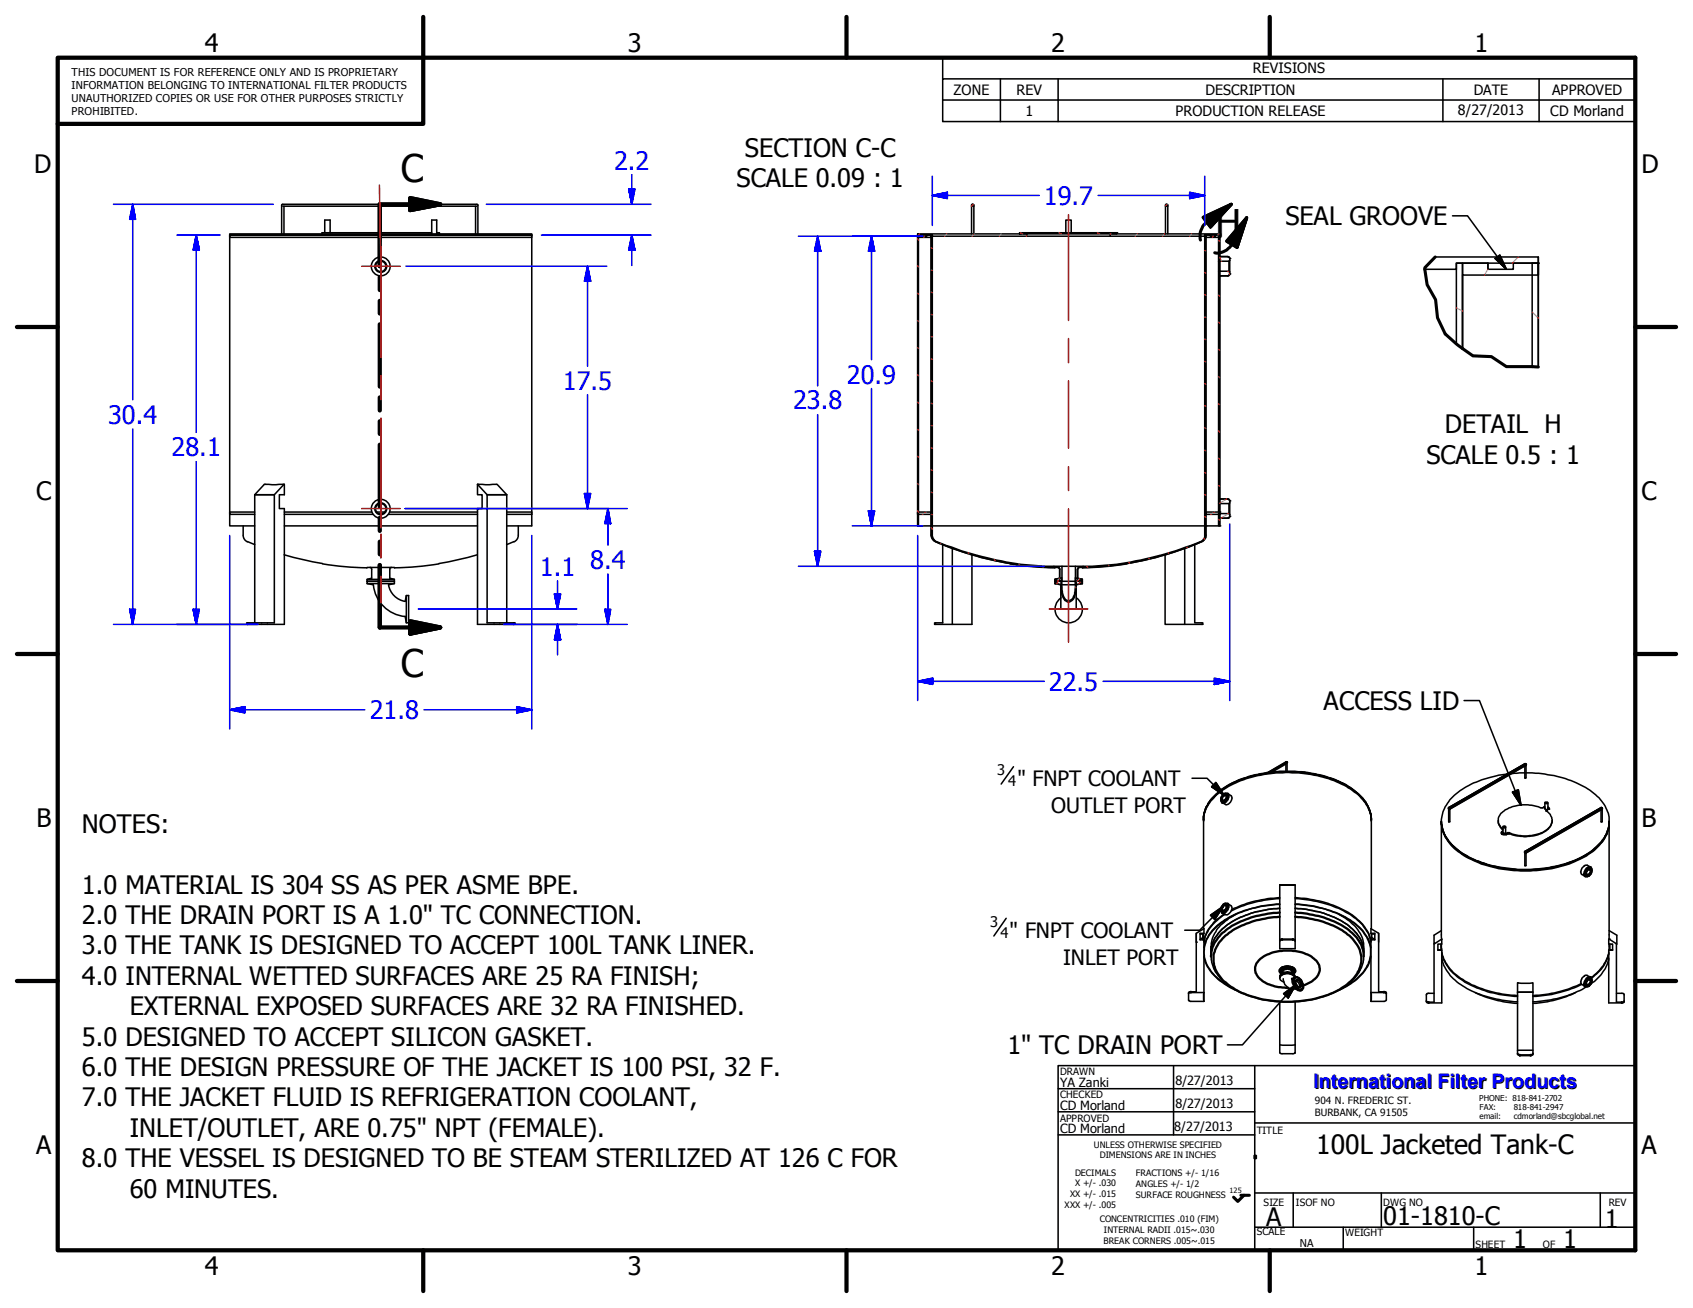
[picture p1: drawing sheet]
<svg xmlns="http://www.w3.org/2000/svg" width="279mm" height="216mm" viewBox="0 0 279 216" stroke-linecap="round" stroke-linejoin="round" font-family="sans-serif">
<!-- layer: 2012 Visible (ANSI) -->
<g fill="none" stroke="#000" stroke-width=".25">
<path d="M37.9 38.8v-.2h49.9v.2M37.9 38.8v48h4.1M37.9 38.8h49.9v48h-4.2M37.9 38.8v.4h49.9v-.4M37.9 38.8h49.9M46.5 33.8v4.8M46.6 33.7l-.1 .2M46.7 33.7h32M46.7 34h32M46.9 34v4.6M53.1 38.6v-.2h18.1v.2M53.6 38.4v-2.1h.9v2.1"/>
<path d="M71.2 38.4v-2.1h.9v2.3M72.1 38.4h.1M72.1 38.4h.4v.2M78.5 34v4.6M78.7 33.7l.2 .2M78.9 33.8v4.8M151.4 38.6h18.1v.4h-15.6v-.2h-2.5zM151.4 38.8h.1M151.4 38.6h.1M151.4 38.8h.2v48h-.2zM151.4 38.8h.7v.2h.8v-.2h.8v.4h-2.3zM151.4 39.2h.1"/>
<path d="M151.4 38.6v48.2M152.9 38.8v.2M153.7 38.8h.2v48h-.2zM153.7 39.2v45.3M160.3 33.8v.2h.4v-.2M160.3 34v4.6M160.5 33.7h.1M160.5 33.7l-.2 .2M160.6 33.7l.1 .2M160.7 34v4.6M168.3 38.4h16v.2h-16zM168.3 38.4h.1"/>
<path d="M168.3 38.4v.2M169.5 39h13.7M175.9 38.4v-2.1h.9v2.1M183.2 38.6h18.1v.2h-2.5v.2h-15.6zM184.3 38.4h.1M184.3 38.4v.2M192.3 33.8v.2h.4v-.2M192.3 34v4.6M192.5 33.7l.2 .2M192.5 33.7l-.2 .2M192.7 34v4.6M198.8 38.8h.2v48h-.2z"/>
<path d="M199 38.8h.8v.2h.7v-.2h.8v.4h-2.3zM199 39.2v45.3M199.8 38.8v.2M201.1 38.8h.2v4.3h-.2zM201.3 38.8h.1M201.3 38.6h.1M201.3 39.2h.1M201.3 38.6v3.8M201.1 44.8h.2v38.3h-.2zM201.1 43.1v1.7M201.3 43.1v1.7M201.3 42.4h.1"/>
<path d="M201.3 45.5h.1M201.3 45.5v36.9M201.3 42.4h1.3M201.3 45.5h1.3M202.6 42.4h.2l.1 .3M202.6 42.4h-1.3v.7h1.5M202.7 42.4l.2 .2M202.8 44.8h-1.5v.7h1.3M202.8 44.8l.1 .1M202.8 43.1v1.7M202.9 45.2l-.2 .3M202.9 45.2l-.1 .3h-.2"/>
<path d="M202.9 42.7h.1M202.9 45.2h.1M202.9 43l-.1 .1M202.9 42.7v2.5M236.9 42.4h17v1h-13.6v1h-5.2M241.4 45.4v12.1v-14.1h-1.1v13.4M245.6 43.4v1h4.1v-1h4.2v17.2v-17.2h-1v17.1M245.6 43.4h-4.2v2h12.5v-2M245.6 43.4v1M253.9 43.4h.1M253.9 42.4v1M253.9 43.4v2"/>
<path d="M43.6 79.9h3.3v1.8h-.8v2.2h.8v19.2h-6.2v-.3h4.6v-21.1h-3.3zM46.9 79.9l-1.6 1.8h-3.3M78.8 79.9v1.8h.8v2.2h-.8v19.2h6.2v-.3h-4.6v-21.1M78.8 79.9h3.2l1.6 1.8h-3.2M78.8 79.9l1.6 1.8M40.1 88.4a1.17 1.17 0 0 0 .7 1M40.1 86.8v1.5M40.8 89.4l1.2 .5M42 84.5h-4.1v.4h4.1M42 81.7v21.1M46.9 91.6l3.1 .8 3.2 .6M46.9 86.8h31.9"/>
<path d="M46.9 84.5h14.4M46.9 84.9h14.7M53.2 93.1l3.3 .4 4 .2M60.6 95.9v-.3h4.5v.3M60.6 95.9v.4h4.5v-.4M60.6 95.9h4.5M60.6 96.3l1 .2M60.6 93.7h4.5M61.1 93.7l.2 .2M61.3 94v1.4l-.7 .2M61.6 96.5a5.8 5.8 0 0 0 5.3 5.3M62.2 84.5h1.3"/>
<path d="M64.1 84.9h14.7M64.3 94v1.4l.8 .2M64.3 84.5h14.5M64.6 93.7l-.3 .2M65.1 96.3l-1 .2a3.3 3.3 0 0 0 2.8 2.8l.2-1M67.1 98.3h.3v4.5h-.3zM72.4 93.1l-3.2 .4-4.1 .2M78.8 91.6l-3.2 .8-3.2 .6M80.4 81.7h3.2v21.1M83.6 84.5h4.2v.4h-4.2M84.8 89.4l-1.2 .5M85.5 86.8v1.5"/>
<path d="M85.5 88.4a1.17 1.17 0 0 1-.7 1M151.4 86.8h.1M151.4 84.5h2.3v.4h-2.3zM151.4 84.5h.1M151.4 84.5v.4M151.6 86.8h2.1M153.7 86.8h.1M153.7 88.3v-1.5h.2v1.5a1.21 1.21 0 0 0 .7 1.1 51.9 51.9 0 0 0 20.7 4.1v2.4h-.4v-1.9M153.7 88.3a1.21 1.21 0 0 0 .7 1.1 51.8 51.8 0 0 0 19.7 4.3M153.7 84.9v3.4M153.7 88.4a1.11 1.11 0 0 0 .7 1M153.9 86.8h44.9"/>
<path d="M154.4 89.4a53.2 53.2 0 0 0 12.4 3.6M155.6 89.9v12.9h-1.4v.3h3M157.2 90.5v12.6h3.2v-11.5M166.7 93.1l4.1 .5 3.2 .1M174.1 93.7h.5a.25 .25 0 0 1 .3 .3M174.1 93.7h.1M174.1 95.6l1.1-.2v.5h-.7M174.1 95.6v.3h.2M174.1 95.6h.1M174.1 95.9h.1M174.1 96.3l1.1 .2M174.1 96.3h.1"/>
<path d="M174.1 95.6v.7M174.1 96.3l1 .2v4M174.3 95.9l.1-.1 .1 .1M174.3 95.9l.1 .2 .1-.2M174.3 95.9h-.2v.4M174.3 95.9h.9M174.4 95.9l.1 .1M174.5 96l-.1 .1M174.5 95.9h.1M174.6 93.7l.3 .2M174.9 94v1.4l-.8 .2M175.1 98.7a2.25 2.25 0 0 0-.4 3.3 2.25 2.25 0 0 0 3.4 0 2.25 2.25 0 0 0-.5-3.3"/>
<path d="M175.1 95.9a5.6 5.6 0 0 0 .5 3 .87 .87 0 0 0 .8 .5 .87 .87 0 0 0 .8-.5 5.8 5.8 0 0 0 .4-3M175.2 95.9v.6M175.2 96.5h2.3M175.3 95.9h3.1M175.3 93.5h2.2M177.9 94v1.4l.7 .2M178.1 93.7l-.2 .2M178.2 96l.1 .1M178.2 95.9v-.1l.2 .1M178.2 95.9h.1M178.2 95.9h-.7v.6M178.2 95.9v.2l.2-.2"/>
<path d="M178.3 95.9l-.1 .1M178.4 95.9h.2v.4M178.6 95.6v.3h-.2M178.6 95.6l-1.1-.2v.5a5.5 5.5 0 0 1-.5 3 .85 .85 0 0 1-.9 .2 .85 .85 0 0 1-.6-.7l-.2-1.1-.1-1.4M178.6 96.3l-1.1 .2M178.6 95.9h.1M178.6 95.6h.1M178.6 96.3h.1M178.6 93.7h.1M178.6 95.6v.7M178.6 96.3l-1 .2v4M185.9 93.1l-3.2 .4-4 .2"/>
<path d="M195.5 90.5v12.6M197.2 89.9v12.9h1.3v.3h-6.2v-11.5M198.3 89.4a53.2 53.2 0 0 1-12.3 3.6M199 88.4a1.11 1.11 0 0 1-.7 1M199 86.8h.1M199 88.3v-1.5h-.2v1.5a1.21 1.21 0 0 1-.7 1.1 51.9 51.9 0 0 1-20.6 4.1v2.4h.3l.1-2.1 .1-.1h.6M199 88.3a1.21 1.21 0 0 1-.7 1.1 51.1 51.1 0 0 1-19.7 4.3M199 84.5h2.3v.4h-2.3zM199 86.8h2.1M199 84.9v3.4M201.1 84.8h.2v2h-.2zM201.1 83.1v1.4"/>
<path d="M201.3 83.1v1.4M201.3 86.8h.1M201.3 82.4h.1M201.3 85.5h.1M201.3 84.5h.1M201.3 84.5v.3M201.3 85.5v1.3M201.3 82.4h1.3M201.3 85.5h1.3M202.6 82.4h.2l.1 .3M202.6 82.4h-1.3v.7h1.5M202.7 82.4l.2 .2"/>
<path d="M202.8 84.8h-1.5v.7h1.3M202.8 83.1v1.7M202.8 84.8l.1 .1M202.9 85.2l-.2 .3M202.9 85.2l-.1 .3h-.2M202.9 82.7h.1M202.9 85.2h.1M202.9 82.7v2.5M202.9 83l-.1 .1M66.9 101.7l.2 1.1M198.6 135.3a6.3 6.3 0 0 1 2.8-4.7 18.5 18.5 0 0 1 10.2-3.2 20.4 20.4 0 0 1 10.9 2.5 7.3 7.3 0 0 1 3.8 5.2v.2M198.6 135.5a5.4 5.4 0 0 1 1.9-4.1 16 16 0 0 1 9.6-3.8 21.1 21.1 0 0 1 12.1 2.2 8.6 8.6 0 0 1 3.9 4.2l.2 .6v.9"/>
<path d="M201.9 131.3l.3-.1a.56 .56 0 0 1 .1 .6 .56 .56 0 0 1-.6 .3l-.1-.2zM202.4 131.4a.22 .22 0 0 0-.2-.2 .22 .22 0 0 0-.3 .2 .32 .32 0 0 0-.2 .4 .32 .32 0 0 0 .4 .3M202.6 131l.5 .3a1.02 1.02 0 0 1-.7 1.5l-.7-.3M212.2 126.1l-2.3 1.3M212.2 125.9v1.4M212.4 125.9v1.4M237.9 135.6a7.1 7.1 0 0 0 4.1 5.7 21.7 21.7 0 0 0 16.1 1.4 12.9 12.9 0 0 0 6.3-3.8 5.2 5.2 0 0 0 1.2-3.3M237.9 135.8a6.7 6.7 0 0 0 3.4 5.2 19.8 19.8 0 0 0 10.7 2.8 18.6 18.6 0 0 0 11.1-3.5 6.2 6.2 0 0 0 2.5-4.5M237.9 135.5v19.6M239.1 133.5v2.2l.2-.1v-2.1M247.3 135.5a1.67 1.67 0 0 0 .7 1.5M248 136.4h.2a.16 .16 0 0 1 .2 0 .16 .16 0 0 1 0 .2l-.2 .1z"/>
<path d="M248 136.5l.1 1h.4v-1M251.7 127.6l-2.2 .1M251.8 126.2v2.2l-.1 .1v-2.1M251.8 127.6a18.3 18.3 0 0 1 10.9 3.1 6 6 0 0 1 2.9 5.4 6.5 6.5 0 0 1-2.7 4.2 18.5 18.5 0 0 1-11.4 3.2 18.7 18.7 0 0 1-10.5-2.9 7 7 0 0 1-3.1-4.8 6.8 6.8 0 0 1 3.8-5.8 18.4 18.4 0 0 1 7.2-2.2M255 132.5l.1-.1a.15 .15 0 0 1 .3 0 .16 .16 0 0 1-.1 .3h-.2zM255 133.3v.2M255 133.4l-.1 .1M255 133.2h-.1a.74 .74 0 0 1-1 0 6.5 6.5 0 0 0-6.2 1 1.73 1.73 0 0 0 .3 2.6M255 132.5v1M255.2 133.9a1.77 1.77 0 0 1 1 1.6 1.77 1.77 0 0 1-1.1 1.5 7 7 0 0 1-6.2 .5l-.3 .1a.55 .55 0 0 1-.8-.2l.2-.2M255.3 133.7l-.1 .2M255.3 133.8l-.1 .1"/>
<path d="M255.5 132.5l-.1 1.2-.4-.2M255.5 133.5h.1M255.5 133.2l.1 .2M255.5 133.4h.1M255.6 133.5h.1M256.2 135.5a2.73 2.73 0 0 1-2.1 2.2 7.7 7.7 0 0 1-5.2-.2l-.4 .3-.6-.1-.1-.2M264.4 133.5v2.1l-.1 .1-.1-2M265.6 135.5l-.1 19.6M197.4 155.5h.1M197.4 154.1v9.6h-.9M198.1 154.2h.4v.9M198.5 154.7l-.4 .4"/>
<path d="M198.6 153.3v-18a6.3 6.3 0 0 1 2.8-4.8 17.3 17.3 0 0 1 9.2-3.1 21.2 21.2 0 0 1 11.6 2.1 8.1 8.1 0 0 1 3.9 4.5l.2 .9v18.4M198.7 157.9a7.1 7.1 0 0 0 3.6 4.7l1.1 .6 .8 .3M198.7 154.1l-.1 1M198.7 154.1h-.6v1h.6v10.2M198.7 154.1v-.8l-1.3 .8v1.4M201.9 149.5a.28 .28 0 0 1 .2-.2 .28 .28 0 0 1 .3 .2v.4l-.2 .2a.29 .29 0 0 1-.4 .2 .29 .29 0 0 1-.1-.4zM202.1 150.9a6.9 6.9 0 0 0-3.4 4.5M202.2 150.9a7 7 0 0 0-3.5 4.6M202.4 149.7v-.2a.27 .27 0 0 0-.3-.1 .27 .27 0 0 0-.2 .3 .3 .3 0 0 0-.2 .3 .3 .3 0 0 0 .4 .2M202.6 149.2l.5 .3a1.02 1.02 0 0 1-.7 1.5l-.7-.3M203.9 150.9l-.4 .3a6.6 6.6 0 0 0-3.5 4.2l-.2 .9v1.6M211.2 149.3a17 17 0 0 0-10.3 3.5 5.3 5.3 0 0 0-1.6 6.6 9.8 9.8 0 0 0 4.2 3.7"/>
<path d="M211.2 149.2a17 17 0 0 0-10.3 3.6l-.3 .2a6.5 6.5 0 0 0-1.9 3.4M211.2 149.9a16.4 16.4 0 0 0-9.2 3.2l-.5 .5a5.4 5.4 0 0 0-1.7 3.6M211.2 148.1a19.3 19.3 0 0 0-7.9 2.1M211.2 148.3a19.3 19.3 0 0 0-8 2.1M211.2 155.3l.2-.2h2.1l.2 .2M211.2 146l2.5 .1zM211.2 146.1h2.5v10.5h-2.5zM211.6 155h1.9l.2 .1v.2M213.7 149.3a17 17 0 0 1 10.3 3.5 5.5 5.5 0 0 1 2.1 5.4 7.1 7.1 0 0 1-3.9 4.5l-.7 .4M213.7 149.2a18.2 18.2 0 0 1 10.1 3.3 6.8 6.8 0 0 1 2.5 3.9M213.7 149.9a16.3 16.3 0 0 1 8.6 2.7 5.8 5.8 0 0 1 2.7 4.6 5.1 5.1 0 0 0-2.1-4.1 15.1 15.1 0 0 0-8.7-3.1zM213.7 148.1a17.9 17.9 0 0 1 9.8 3.2 6.8 6.8 0 0 1 2.8 4.1"/>
<path d="M213.7 148.3a18.2 18.2 0 0 1 10.1 3.3 6.8 6.8 0 0 1 2.5 3.9M221 150.9a7.5 7.5 0 0 1 3.9 4.2l.1 .6v2.2M226.3 157.9a7.1 7.1 0 0 1-3.7 4.7l-1 .6-.9 .3M226.3 154.1v1M226.3 154.1h.6v1h-.6v8.7M226.3 154.1v-.8l1.2 .8v9.6h.9M226.4 154.7l.5 .4M226.9 154.2h-.5v.9M227.5 154.1v1.4M236.7 155.8v9.6h-.9M237.8 155.8v1h-.5M237.9 155.8v1"/>
<path d="M237.9 153.6l-1.2 .8v1.4l1.2-.7M237.9 158.2a7.8 7.8 0 0 0 4.2 5 20.4 20.4 0 0 0 8.3 2.2M237.9 157.1a7.4 7.4 0 0 0 4.2 5 19.1 19.1 0 0 0 8.3 2.2M237.9 157.3a7.3 7.3 0 0 0 3.5 4.6 17.4 17.4 0 0 0 9 2.6M237.9 155.1v.7h-.6v1h.6M237.9 156.8v8.7h-2.3l-.2-.1M251.7 140.7v2.2h.1v-2.1M262 143.6l.3-.1a.29 .29 0 0 1 .3 .2 .29 .29 0 0 1-.1 .3l-.1 .2a.33 .33 0 0 1-.6 .2 .33 .33 0 0 1 .1-.6zM262.1 143.6a.23 .23 0 0 1 .3 0 .23 .23 0 0 1 0 .3v.1a.36 .36 0 0 1-.6 .3v-.2M262.5 143.1l-.6-.3a1.04 1.04 0 0 0-.9 1.5l.6 .4M265.5 158.2a7 7 0 0 1-3 4.2M265.5 157.1a6.2 6.2 0 0 1-2.9 4.3"/>
<path d="M265.5 157.3a6.4 6.4 0 0 1-2.9 4.2M265.5 155.1v.7h.6v1h-.6v8.7h2.2M265.5 155.1l.1-.1 1.2 .8v9.6h.9M265.6 155.8l-.1 1M265.6 155h.1M265.6 153.6l1.2 .8v1.4M265.7 155.8v1h.4M196.3 163.8h2.4v1.5h-2.3l-.2-.1v-1.2zM211.2 172.5h2.5M211.2 165.4v8.4l.2 .1h2.1l.2-.1v-8.4M211.6 160.4v.2M211.8 161.5a1.75 1.75 0 0 0 2.1 1.8"/>
<path d="M213.2 161.5v.2M213.3 160.4v.2M213.5 161.5a.62 .62 0 0 1 1.1 .2l.3 .6a.63 .63 0 0 1 0 1 .63 .63 0 0 1-1-.3l-.4-.8zM213.5 161.4a.74 .74 0 0 1 1.1 .2l.3 .6a.71 .71 0 0 1 .3 .8 .71 .71 0 0 1-.7 .4 1.64 1.64 0 0 1-1-2zM213.6 161.3a.85 .85 0 0 0-.1 1.4l.2 .4a.83 .83 0 0 0 1.2 .3M213.7 161.2a1.52 1.52 0 0 0-2.5 0v.1a1.37 1.37 0 0 1 1.6-.7l.1 .1a.82 .82 0 0 1 .8 .5 1.57 1.57 0 0 0-2.5 .2 .73 .73 0 0 0 .7 .7M213.7 161.5a1.05 1.05 0 0 1 1.2 1.1 .5 .5 0 0 1-.2 .6 .5 .5 0 0 1-.6-.2 1.18 1.18 0 0 1-.4-1.5zM213.7 161.2a1.29 1.29 0 0 0-1.6-.7l-.5 .1a.93 .93 0 0 0-.4 .9M213.8 161.8a.76 .76 0 0 1 1 .9 .33 .33 0 0 1-.3 .3 .33 .33 0 0 1-.4-.2l-.2-.2a.66 .66 0 0 1-.1-.8zM213.9 161.9l.4 .3 .2 .6M213.9 161.8h.1a.67 .67 0 0 1 .7 .8v.1a.32 .32 0 0 1-.3 .3 .32 .32 0 0 1-.3-.3l-.2-.2a.52 .52 0 0 1 0-.7zM226.3 163.8v1.5"/>
<path d="M226.3 163.8h2.1M226.3 165.3h2.1M228.8 164v1M235.4 164.2v1M235.8 164h.9M243.5 163.8a18.5 18.5 0 0 0 6.9 1.8M250.4 163.8v10.3l.4 .1h1.8a.33 .33 0 0 0 .4-.3M250.4 173.4h2.6v.5M250.4 162.2h2.6v1.6h-2.6zM250.4 163.8h2.6v9.6M253 173.9v.1l-.3 .1h-1.9M260 163.8a18.4 18.4 0 0 1-7 1.8"/>
<path d="M260.9 162.4a20.5 20.5 0 0 1-7.9 1.9M261 162.5a20.4 20.4 0 0 1-8 2M261.8 162.9a18.7 18.7 0 0 1-8.8 2.5M262 161.8a.32 .32 0 0 1 .5-.1 .32 .32 0 0 1 0 .5l-.2 .2a.29 .29 0 0 1-.4 .2 .29 .29 0 0 1-.1-.4zM262.1 161.7a.23 .23 0 0 1 .3 .1 .23 .23 0 0 1 0 .3v.1a.35 .35 0 0 1-.6 .2v-.1M262.5 161.3l-.6-.3a1.04 1.04 0 0 0-.9 1.5l.6 .3M266.8 164h.9M268 164.2v1"/>
<circle cx="62.8" cy="44" r="1.56"/>
<circle cx="62.8" cy="44" r=".98"/>
<circle cx="62.8" cy="44" r=".86"/>
<circle cx="62.8" cy="84" r="1.56"/>
<circle cx="62.8" cy="84" r=".98"/>
<circle cx="62.8" cy="84" r=".86"/>
</g>
<!-- layer: Visible Narrow (ANSI) -->
<g fill="none" stroke="#000" stroke-width=".38">
<path d="M201.9 131.2a.39 .39 0 0 1 .5-.1 .39 .39 0 0 1 .1 .5l-.3 .5a.39 .39 0 0 1-.6 .1 .39 .39 0 0 1-.1-.5zM202.6 131a.94 .94 0 0 1 0 1 .94 .94 0 0 1-.9 .5M212.3 125.8l.1 .1M212.3 125.8l-2.9 1.7M212.3 125.8v.1M239.1 133.3h.1M239.1 133.5h.1M239.1 133.3l.1 .2M239.2 133.5v.1M248.6 137.6v.1M248.9 137.5v.1M249 137.5v.1"/>
<path d="M251.7 126.1l.1 .1M251.7 126.1l-12.6 7.2M251.8 126.4v-.2l-12.6 7.3M255.2 133.7v.2M255.3 133.7v.1M255.5 133.4v.1M255.6 133.4v.1M264.2 133.3l.2 .2M264.3 133.3l-12.6 7.3M264.4 133.6v-.1l-12.6 7.2M201.9 149.4a.39 .39 0 0 1 .5-.2 .39 .39 0 0 1 .1 .6l-.3 .5a.39 .39 0 0 1-.6 .1 .39 .39 0 0 1-.1-.5zM202.6 149.2a.99 .99 0 0 1-.9 1.5"/>
<path d="M211.2 150.6a15.9 15.9 0 0 0-8.9 2.9 5.5 5.5 0 0 0-2.5 4.4M211.2 151.3a16.1 16.1 0 0 0-9 3.1 5 5 0 0 0-1.7 5.5l.2 .2a9.3 9.3 0 0 0 5.9 4.4 19.4 19.4 0 0 0 14.5-1.2l.3-.2a5.8 5.8 0 0 0 3.3-4.9 5.7 5.7 0 0 0-2.9-4.4 15.7 15.7 0 0 0-8.1-2.5M211.6 155v.1M213.4 155v.1M213.7 150.6a16.3 16.3 0 0 1 8.6 2.7 5.8 5.8 0 0 1 2.7 4.6M251.7 140.6h.1M251.7 140.7h.1M251.7 140.6l.1 .1M251.8 140.7v.1M262.1 143.4a.39 .39 0 0 1 .5 0 .39 .39 0 0 1 0 .6l-.3 .5a.38 .38 0 0 1-.6 0 .38 .38 0 0 1 0-.5zM262.5 143.1a1.07 1.07 0 0 0-.9 1.5v.1M196.5 163.7v.1"/>
<path d="M211.5 160.7a.6 .6 0 0 1-.3-.6 .6 .6 0 0 1 .5-.5 1.62 1.62 0 0 1 2 .6v.2l-.2 .3M211.6 160.4a.92 .92 0 0 1 .9-.5 .92 .92 0 0 1 .8 .5M211.6 160.6a.49 .49 0 0 1 0-.6 .49 .49 0 0 1 .4-.2l.7-.1a.61 .61 0 0 1 .7 .8l-.1 .1M215.1 162.6a3.4 3.4 0 0 0 2.7-2.6 2.8 2.8 0 0 0-1.8-2.3 8 8 0 0 0-8.1 .7 2.12 2.12 0 0 0 .4 3.5l1.2 .6a7.8 7.8 0 0 0 3.1 .6M228.4 163.7v.1M235.8 165.4v.1M250.8 174.1v.1M252.6 174.1v.1M262 161.7a.37 .37 0 0 1 .4-.2 .37 .37 0 0 1 .3 .3l-.1 .5-.3 .3a.39 .39 0 0 1-.5 .1 .39 .39 0 0 1-.1-.5zM262.5 161.3a1.15 1.15 0 0 0-.9 1.5M267.7 165.4v.1"/>
</g>
<g fill="#000">
<circle cx="239.1" cy="133.3" r=".19"/>
<circle cx="251.7" cy="140.6" r=".19"/>
</g>
<g fill="none" stroke="#000" stroke-width=".25">
<path d="M202.6 131a.92 .92 0 0 0-1 .4 .92 .92 0 0 0 .1 1.1M212.2 125.9l-2.7 1.5M212.4 125.9l-.1-.2-3 1.8M247.3 135.4v.1M247.8 137.4v.1M251.8 126.4l-12.6 7.2M251.8 126.2l-.1-.1-12.6 7.2v.2M255.3 133.7v.1M255.3 133.8h.1M255.5 133.4l.1 .1M256.2 135.4v.1M264.4 133.6l-12.6 7.2"/>
<path d="M264.4 133.5l-.2-.2-12.5 7.3v.1M199.8 157.9a7 7 0 0 0 4.4 5.6l.1 .1a19.8 19.8 0 0 0 16.7-.2 7.1 7.1 0 0 0 4-5.2v-.3M202.6 149.2a.95 .95 0 0 0-1 .4 .95 .95 0 0 0 .1 1.1M211.6 155l-.3 .1-.1 .2M262.5 143.1a.95 .95 0 0 1 .1 1.1 .95 .95 0 0 1-1 .5M196.5 163.7h-.2l-.1 .3M228.4 163.7a.27 .27 0 0 1 .3 0 .27 .27 0 0 1 .1 .3l-.1-.2h-.3M228.8 165l-.1 .2-.3 .1M235.4 165.4v-.2l.2 .2h.2M235.8 164h-.3l-.1 .2M250.4 173.9l.4 .2M262.5 161.3a.95 .95 0 0 1 .1 1.1 .95 .95 0 0 1-1 .4"/>
<path d="M267.7 165.4h.1l.2-.2v.3h-.3M267.7 164h.3v.2"/>
</g>
<!-- layer: Break Line (ANSI) -->
<path d="M236.9 42.4l-1.8 1.8v.2l.4 2.6 1.4 2.5 .3 3 1.3 2.6a27.8 27.8 0 0 0 4.6 3.6l3 .2 2.5 1.6 5.3 .1" fill="none" stroke="#000" stroke-width=".51"/>
<!-- layer: Section Line (ANSI) -->
<path d="M67.7 32.7l4.9 1-4.9 1zM72.6 33.7h-9.9v10.2M62.7 45.7v2.2M62.7 49.7v2.1M62.7 53.5v10.3M62.7 65.6v2.2M62.7 69.5v2.1M62.7 73.4v10.3M62.7 85.5v2.1M62.7 89.4v2.1M62.7 93.3v10.3h9.9M67.7 102.6l4.9 1-4.9 1z" fill="none" stroke="#000" stroke-width=".7"/>
<path d="M67.7 34.7l4.9-1zM67.7 32.7l4.9 1-4.9 1zM67.7 104.6l4.9-1zM67.7 102.6l4.9 1-4.9 1z" fill="#000" stroke="#000" stroke-width=".7"/>
<!-- layer: Detail Boundary (ANSI) -->
<path d="M198.6 35.9l4.6-2.2-3.4 3.8zM203.2 33.7l-4 3a2.78 2.78 0 0 0-1.1 2.9M205.7 35.9l-1.5 4.9-1.8-1zM205.7 35.9l-2.4 4.4a2.93 2.93 0 0 1-2.8 1.4" fill="none" stroke="#000" stroke-width=".51"/>
<path d="M203.2 33.7l-3.4 3.8zM198.6 35.9l4.6-2.2-3.4 3.8zM205.7 35.9l-1.5 4.9zM205.7 35.9l-1.5 4.9-1.8-1z" fill="#000" stroke="#000" stroke-width=".51"/>
<!-- layer: Border (ANSI) -->
<g fill="none" stroke="#000" stroke-width=".7">
<path d="M9.5 9.5h260.4v196.9h-260.4zM69.8 2.8v17.6h-60.3M139.7 2.8v6.7M209.5 2.8v6.7M2.8 54h6.7M269.9 54h6.7M2.8 107.9h6.7M269.9 107.9h6.7M2.8 161.9h6.7M269.9 161.9h6.7M69.8 206.4v6.7M139.7 206.4v6.7"/>
<path d="M209.5 206.4v6.7"/>
</g>
<!-- layer: Title (ANSI) -->
<path d="M204.8 197.3h1.4M205.3 197.3l-1 1-.7-.7" fill="none" stroke="#000" stroke-width=".51"/>
<g fill="#000">
<circle cx="207.1" cy="190.8" r=".25"/>
<circle cx="207.1" cy="191.1" r=".25"/>
</g>
<g fill="none" stroke="#000" stroke-width=".25">
<path d="M174.6 175.9h95.3v30.5h-95.3zM174.6 179.7h32.5M193.7 175.9v11.4M207.1 175.9v30.5M174.6 183.5h32.5M174.6 187.3h32.5M207.1 185.4h62.8M207.1 196.9h62.8M213.4 196.9v5.7M228 196.9v5.7M264.1 196.9v5.7M207.1 202.6h62.8"/>
<path d="M221.7 202.6v3.8M243.2 202.6v3.8"/>
</g>
<!-- layer: Hatch (ANSI) Orange -->
<g fill="none" stroke="#ff8040" stroke-width=".19">
<path d="M151.4 39.4l.2 .2M151.8 38.6l-.2 .2M152.5 39v.2M156.3 38.6l-.4 .4M160.6 33.8l-.3 .2M160.8 38.6l-.4 .4M165.2 38.6l-.3 .4M168.4 38.4l.4 .2M169.5 38.9l-.1 .1M174.8 38.4l.3 .2M181.1 38.4l.4 .2M183.2 38.6h.1"/>
<path d="M187.7 38.6l-.4 .4M192.2 38.6l-.4 .4M192.6 33.7l-.3 .3M196.7 38.6l-.4 .4M200.2 39l-.1 .2M201.1 39.7l.2 .2M201.2 38.6l-.2 .2M151.4 57.4l.2 .1M151.4 52.9l.2 .2M151.4 48.4l.2 .2M151.4 43.9l.2 .2M153.7 59.2l.2 .1"/>
<path d="M153.7 55.6h.2M153.7 51.9l.2 .1M153.7 48.2l.2 .1M153.7 44.6h.2M153.7 40.9l.2 .1M198.8 59.6l.2 .2M198.8 55.9l.2 .2M198.8 52.3l.2 .1M198.8 48.6l.2 .2M198.8 45l.2 .1M198.8 41.3l.2 .1M201.1 57.7l.2 .1"/>
<path d="M201.1 53.1l.2 .2M201.1 48.7l.2 .2M201.3 42.5l.3 .6M202.6 44.8l.3 .5M240.3 50.8l1.1 .6M245.6 44.4l-.6 1M250.6 42.4l-1 1M252.9 51.5l1 1M151.4 79.8l.2 .2M151.4 75.3l.2 .2M151.4 70.9l.2 .2M151.4 66.4l.2 .1"/>
<path d="M151.4 61.8l.2 .2M153.7 77.5l.2 .2M153.7 73.9l.2 .1M153.7 70.2l.2 .1M153.7 66.5l.2 .2M153.7 62.9l.2 .1M198.8 78l.2 .1M198.8 74.3l.2 .1M198.8 70.6l.2 .1M198.8 67l.2 .1M198.8 63.3l.2 .1M201.1 75.6l.2 .2"/>
<path d="M201.1 71.1l.2 .2M201.1 66.7l.2 .1M201.1 62.2l.2 .2M151.4 84.3l.2 .2M152.8 84.5l-.6 .4M153.7 84.9l.2 .1M153.7 81.2l.2 .1M153.7 87.1l.2 .3M155.2 89.7l.1 .1M159.8 91.2l.1 .2M164.1 92.4l.1 .1M168.1 93.1l.2 .1"/>
<path d="M172 93.4l.1 .2M174.6 95.9l-.2 .5M174.9 95.4l-.4 .5M177.5 96.9v.1M178.2 95.5l-.5 .4M178.2 96.1l-.1 .3M179.4 93.5l.1 .2M182.9 93.3l.1 .1M186.3 92.8l.1 .2M189.6 92.1l.1 .2M192.8 91.2v.2M195.9 90.3v.1"/>
<path d="M198.7 88.8l.1 .2M198.8 85.3l.2 .1M198.8 81.7h.2M200.5 84.5l-.7 .4M201.1 80.1l.2 .2M201.1 85.7l.2 .2M202.4 82.4l-1.1 .7M202.8 84.8l-1.3 .7"/>
</g>
<!-- layer: Dimension (ANSI) Blue -->
<g fill="none" stroke="#00f" stroke-width=".25">
<path d="M18.7 33.7h26.4M21.9 33.7l.5 2.5h-1zM21.9 33.7v32.3M29.2 38.8h7.1M32.4 38.8l.5 2.5h-1zM32.4 38.8v32.6M80.3 33.7h27.1M89.3 38.8h18.1M103.8 31.2h1l-.5 2.5zM104.3 38.8l.5 2.5h-1zM104.3 28.8v4.9M104.3 38.8v5"/>
<path d="M131.8 39h20.5M134.9 39l.5 2.5h-1zM134.9 39v24.7M143.8 39l.5 2.5h-1zM143.8 39v20.4M153.9 32.3l2.4-.5v1zM153.9 32.3h17.6M153.9 29.1v8.1M181.2 32.3h17.6M196.3 31.8l2.5 .5-2.5 .5zM198.8 29.1v8.1M67 43.9h33.1"/>
<path d="M97 43.9l.5 2.5h-1zM97 43.9v16.6M21.9 70.8v32.3M32.4 76.2v26.9M97 65.2v18.7M134.9 68.5v25M143.8 64.1v22.7M37.9 88.4v31.9M66.9 83.9h36.6M87.8 88.4v31.9M91.5 98h1l-.5 2.5zM92 95.9v4.6"/>
<path d="M96.5 81.5h1l-.5 2.4zM100.3 83.9l.5 2.5h-1zM100.3 83.9v6.1M100.3 94.7v8.4M131.8 93.5h40.5M134.4 91h1l-.5 2.5zM140.7 86.8h11.6M143.3 84.3h1l-.5 2.5zM151.4 88.4v27.2M202.9 86.5v29.1M18.7 103.1h23.8M21.4 100.6h1l-.5 2.5z"/>
<path d="M31.9 100.6h1l-.5 2.5zM37.9 117.2l2.5-.6v1.1zM37.9 117.2h22.3M69 100.5h26.2M70 117.2h17.8M83.1 103.1h20.4M85.3 116.6l2.5 .6-2.5 .5zM92 103.1l.5 2.5h-1zM92 103.1v5M99.8 100.6h1l-.5 2.5zM151.4 112.5l2.5-.5v1zM151.4 112.5h20.9"/>
<path d="M182.1 112.5h20.8M200.4 112l2.5 .5-2.5 .5z"/>
</g>
<g fill="#00f" stroke="#00f" stroke-width=".25">
<path d="M37.9 117.2l2.5-.6z"/>
<path d="M37.9 117.2l2.5-.6v1.1z"/>
<path d="M85.3 117.7l2.5-.5z"/>
<path d="M85.3 116.6l2.5 .6-2.5 .5z"/>
<path d="M153.9 32.3l2.4-.5z"/>
<path d="M153.9 32.3l2.4-.5v1z"/>
<path d="M196.3 32.8l2.5-.5z"/>
<path d="M196.3 31.8l2.5 .5-2.5 .5z"/>
<path d="M134.9 39l.5 2.5z"/>
<path d="M134.9 39l.5 2.5h-1z"/>
<path d="M134.4 91l.5 2.5z"/>
<path d="M134.4 91h1l-.5 2.5z"/>
<path d="M21.9 33.7l.5 2.5z"/>
<path d="M21.9 33.7l.5 2.5h-1z"/>
<path d="M21.4 100.6l.5 2.5z"/>
<path d="M21.4 100.6h1l-.5 2.5z"/>
<path d="M97 43.9l.5 2.5z"/>
<path d="M97 43.9l.5 2.5h-1z"/>
<path d="M96.5 81.5l.5 2.4z"/>
<path d="M96.5 81.5h1l-.5 2.4z"/>
<path d="M200.4 113l2.5-.5z"/>
<path d="M200.4 112l2.5 .5-2.5 .5z"/>
<path d="M151.4 112.5l2.5-.5z"/>
<path d="M151.4 112.5l2.5-.5v1z"/>
<path d="M143.8 39l.5 2.5z"/>
<path d="M143.8 39l.5 2.5h-1z"/>
<path d="M143.3 84.3l.5 2.5z"/>
<path d="M143.3 84.3h1l-.5 2.5z"/>
<path d="M99.8 100.6l.5 2.5z"/>
<path d="M99.8 100.6h1l-.5 2.5z"/>
<path d="M100.3 83.9l.5 2.5z"/>
<path d="M100.3 83.9l.5 2.5h-1z"/>
<path d="M91.5 98l.5 2.5z"/>
<path d="M91.5 98h1l-.5 2.5z"/>
<path d="M92 103.1l.5 2.5z"/>
<path d="M92 103.1l.5 2.5h-1z"/>
<path d="M103.8 31.2l.5 2.5z"/>
<path d="M103.8 31.2h1l-.5 2.5z"/>
<path d="M104.3 38.8l.5 2.5z"/>
<path d="M104.3 38.8l.5 2.5h-1z"/>
<path d="M31.9 100.6l.5 2.5z"/>
<path d="M31.9 100.6h1l-.5 2.5z"/>
<path d="M32.4 38.8l.5 2.5z"/>
<path d="M32.4 38.8l.5 2.5h-1z"/>
</g>
<!-- layer: Symbol (ANSI) -->
<g fill="none" stroke="#000" stroke-width=".25">
<path d="M155.6 13v-3.5h114.3v3.5M155.6 16.5h114.3M165.1 13v7.1M174.6 13v7.1M238.1 13v7.1M254 13v7.1M269.9 13h-114.3v3.5M269.9 13v7.1h-114.3v-3.6M239.7 35.6h2.5l6.4 8.8M246.8 42.7l.7-.6 1.1 2.3zM241.6 115.6h2.6l6.8 17.3M167.3 126.6l-2.1 2.8"/>
<path d="M196.7 128.5h2.5l2.9 2.8M200.7 129.2l1.4 2.1-2.1-1.4zM249.6 130.7l1-.3 .4 2.5zM166.1 151.6l-2.1 2.9M199.8 151.1l2.1-1.5-1.4 2.2zM201.9 149.6l-3.9 3.9h-2.5M211.8 164l2.1-1.5-1.3 2.2zM213.9 162.5l-8.9 10h-2.4"/>
</g>
<path d="M246.8 42.7l1.8 1.7zM246.8 42.7l.7-.6 1.1 2.3zM200 129.9l2.1 1.4zM200.7 129.2l1.4 2.1-2.1-1.4zM249.6 130.7l1.4 2.2zM249.6 130.7l1-.3 .4 2.5zM201.9 149.6l-1.4 2.2zM199.8 151.1l2.1-1.5-1.4 2.2zM213.9 162.5l-1.3 2.2zM211.8 164l2.1-1.5-1.3 2.2z" fill="#000" stroke="#000" stroke-width=".25"/>
<!-- layer: Red Center Mark -->
<g fill="none" stroke="#f00" stroke-width=".25">
<path d="M62.6 30.5l.3 13.4h3.1M176.3 35.4v17.5M62.9 40.8v3.1h-3.2M62.9 43.9v15.1M176.3 55.9v4M62.9 62v4M62.9 69v16.2M176.3 62.9v11.1M176.3 77v4M59.7 83.9h6.3M62.9 95.1v4.4M62.9 80.8v6.3"/>
<path d="M62.9 88.1v4M176.3 84v22M173.2 100.5h6.3"/>
</g>
<g font-size="6.3">
<text x="66.2" y="30.1">C</text>
<text x="200.6" y="39.1">H</text>
<text x="66.2" y="111.7">C</text>
</g>
<text font-size="4.4" x="217.2" y="190.4">100L Jacketed Tank-C</text>
<g font-size="4.2">
<text x="33.8" y="8.5">4</text>
<text x="103.6" y="8.5">3</text>
<text x="173.5" y="8.5">2</text>
<text x="243.3" y="8.5">1</text>
<text x="5.7" y="28.5">D</text>
<text x="122.9" y="25.8">SECTION C-C</text>
<text x="270.9" y="28.5">D</text>
<text x="121.5" y="30.9">SCALE 0.09 : 1</text>
<text x="212.2" y="37.1">SEAL GROOVE</text>
<text x="238.4" y="71.5">DETAIL H</text>
<text x="235.4" y="76.5">SCALE 0.5 : 1</text>
<text x="6" y="82.5">C</text>
<text x="270.9" y="82.5">C</text>
<text x="218.4" y="117.2">ACCESS LID</text>
<text x="6" y="136.5">B</text>
<text x="13.5" y="137.5">NOTES:</text>
<text x="270.9" y="136.5">B</text>
<text x="13.5" y="147.5">1.0 MATERIAL IS 304 SS AS PER ASME BPE.</text>
<text x="13.5" y="152.5">2.0 THE DRAIN PORT IS A 1.0&quot; TC CONNECTION.</text>
<text x="13.5" y="157.5">3.0 THE TANK IS DESIGNED TO ACCEPT 100L TANK LINER.</text>
<text x="13.5" y="162.6">4.0 INTERNAL WETTED SURFACES ARE 25 RA FINISH;</text>
<text x="21.4" y="167.6">EXTERNAL EXPOSED SURFACES ARE 32 RA FINISHED.</text>
<text x="13.5" y="172.6">5.0 DESIGNED TO ACCEPT SILICON GASKET.</text>
<text x="13.5" y="177.6">6.0 THE DESIGN PRESSURE OF THE JACKET IS 100 PSI, 32 F.</text>
<text x="166.2" y="174.1">1&quot; TC DRAIN PORT</text>
<text x="13.5" y="182.6">7.0 THE JACKET FLUID IS REFRIGERATION COOLANT,</text>
<text x="6" y="190.4">A</text>
<text x="21.4" y="187.6">INLET/OUTLET, ARE 0.75&quot; NPT (FEMALE).</text>
<text x="270.9" y="190.4">A</text>
<text x="13.5" y="192.7">8.0 THE VESSEL IS DESIGNED TO BE STEAM STERILIZED AT 126 C FOR</text>
<text x="21.4" y="197.7">60 MINUTES.</text>
<text x="209" y="202.3">A</text>
<text x="228.3" y="202.2">01-1810-C</text>
<text x="264.9" y="202.7">1</text>
<text x="249.7" y="206.1">1</text>
<text x="258" y="206.1">1</text>
<text x="33.8" y="210.4">4</text>
<text x="103.6" y="210.5">3</text>
<text x="173.5" y="210.5">2</text>
<text x="243.3" y="210.4">1</text>
</g>
<g font-size="4.2" fill="#00f">
<text x="101.3" y="28">2.2</text>
<text x="172.3" y="33.8">19.7</text>
<text x="92.9" y="64.3">17.5</text>
<text x="139.8" y="63.3">20.9</text>
<text x="17.8" y="69.9">30.4</text>
<text x="130.9" y="67.6">23.8</text>
<text x="28.3" y="75.3">28.1</text>
<text x="89.1" y="95.1">1.1</text>
<text x="97.4" y="93.9">8.4</text>
<text x="173.1" y="114">22.5</text>
<text x="61" y="118.7">21.8</text>
</g>
<g font-size="3.5">
<text x="167.9" y="129.7">&quot; FNPT COOLANT</text>
<text x="173.5" y="134.2">OUTLET PORT</text>
<text x="166.6" y="154.8">&quot; FNPT COOLANT</text>
<text x="175.5" y="159.3">INLET PORT</text>
</g>
<text font-size="3.3" fill="#00f" x="216.7" y="179.6">International Filter Products</text>
<g font-size="2.4">
<text x="164.6" y="128">3</text>
<text x="166.4" y="129.7">4</text>
<text x="163.4" y="153">3</text>
<text x="165.1" y="154.8">4</text>
</g>
<g font-size="2.3">
<text x="157.4" y="15.6">ZONE</text>
<text x="167.8" y="15.6">REV</text>
<text x="198.9" y="15.6">DESCRIPTION</text>
<text x="206.8" y="12.1">REVISIONS</text>
<text x="243.2" y="15.6">DATE</text>
<text x="256.2" y="15.6">APPROVED</text>
<text x="169.2" y="19.2">1</text>
<text x="194" y="19.2">PRODUCTION RELEASE</text>
<text x="240.6" y="19">8/27/2013</text>
<text x="255.8" y="19.2">CD Morland</text>
</g>
<g font-size="2.1">
<text x="174.9" y="179.4">YA Zanki</text>
<text x="194" y="179.1">8/27/2013</text>
<text x="174.9" y="183.2">CD Morland</text>
<text x="194" y="182.9">8/27/2013</text>
<text x="174.9" y="187">CD Morland</text>
<text x="193.8" y="186.7">8/27/2013</text>
</g>
<g font-size="1.8">
<text x="11.8" y="12.6">THIS DOCUMENT IS FOR REFERENCE ONLY AND IS PROPRIETARY</text>
<text x="11.8" y="14.7">INFORMATION BELONGING TO INTERNATIONAL FILTER PRODUCTS</text>
<text x="11.8" y="16.9">UNAUTHORIZED COPIES OR USE FOR OTHER PURPOSES STRICTLY</text>
<text x="11.8" y="19">PROHIBITED.</text>
<text x="214.5" y="205.8">NA</text>
</g>
<g font-size="1.7">
<text x="174.9" y="177.4">DRAWN</text>
<text x="174.9" y="181.2">CHECKED</text>
<text x="174.9" y="185.2">APPROVED</text>
<text x="217" y="182.3">904 N. FREDERIC ST.</text>
<text x="217" y="184.2">BURBANK, CA 91505</text>
<text x="207.4" y="187.2">TITLE</text>
<text x="207.4" y="203.9">SCALE</text>
<text x="208.5" y="199">SIZE</text>
<text x="213.9" y="199">ISOF NO</text>
<text x="228.3" y="199">DWG NO</text>
<text x="265.5" y="199">REV</text>
<text x="222" y="204.1">WEIGHT</text>
<text x="243.5" y="206.1">SHEET</text>
<text x="254.6" y="206.1">OF</text>
</g>
<g font-size="1.5">
<text x="180.5" y="189.4">UNLESS OTHERWISE SPECIFIED</text>
<text x="181.5" y="191.2">DIMENSIONS ARE IN INCHES</text>
<text x="176.6" y="197.6">XX +/- .015</text>
<text x="177.4" y="194.1">DECIMALS</text>
<text x="177.4" y="195.8">X +/- .030</text>
<text x="187.5" y="194.2">FRACTIONS +/- 1/16</text>
<text x="187.5" y="196">ANGLES +/- 1/2</text>
<text x="187.5" y="197.7">SURFACE ROUGHNESS</text>
<text x="175.7" y="199.4">XXX +/- .005</text>
<text x="181.5" y="201.7">CONCENTRICITIES .010 (FIM)</text>
<text x="182.2" y="203.5">INTERNAL RADII .015~.030</text>
<text x="182.1" y="205.3">BREAK CORNERS .005~.015</text>
</g>
<g font-size="1.3">
<text x="244.1" y="181.8">PHONE: 818-841-2702</text>
<text x="244.2" y="183.3">FAX:</text>
<text x="244.2" y="184.7">email:</text>
<text x="249.8" y="183.3">818-841-2947</text>
<text x="249.8" y="184.7">cdmorland@sbcglobal.net</text>
</g>
<text font-size="1.2" x="202.9" y="196.9">125</text>
</svg>
